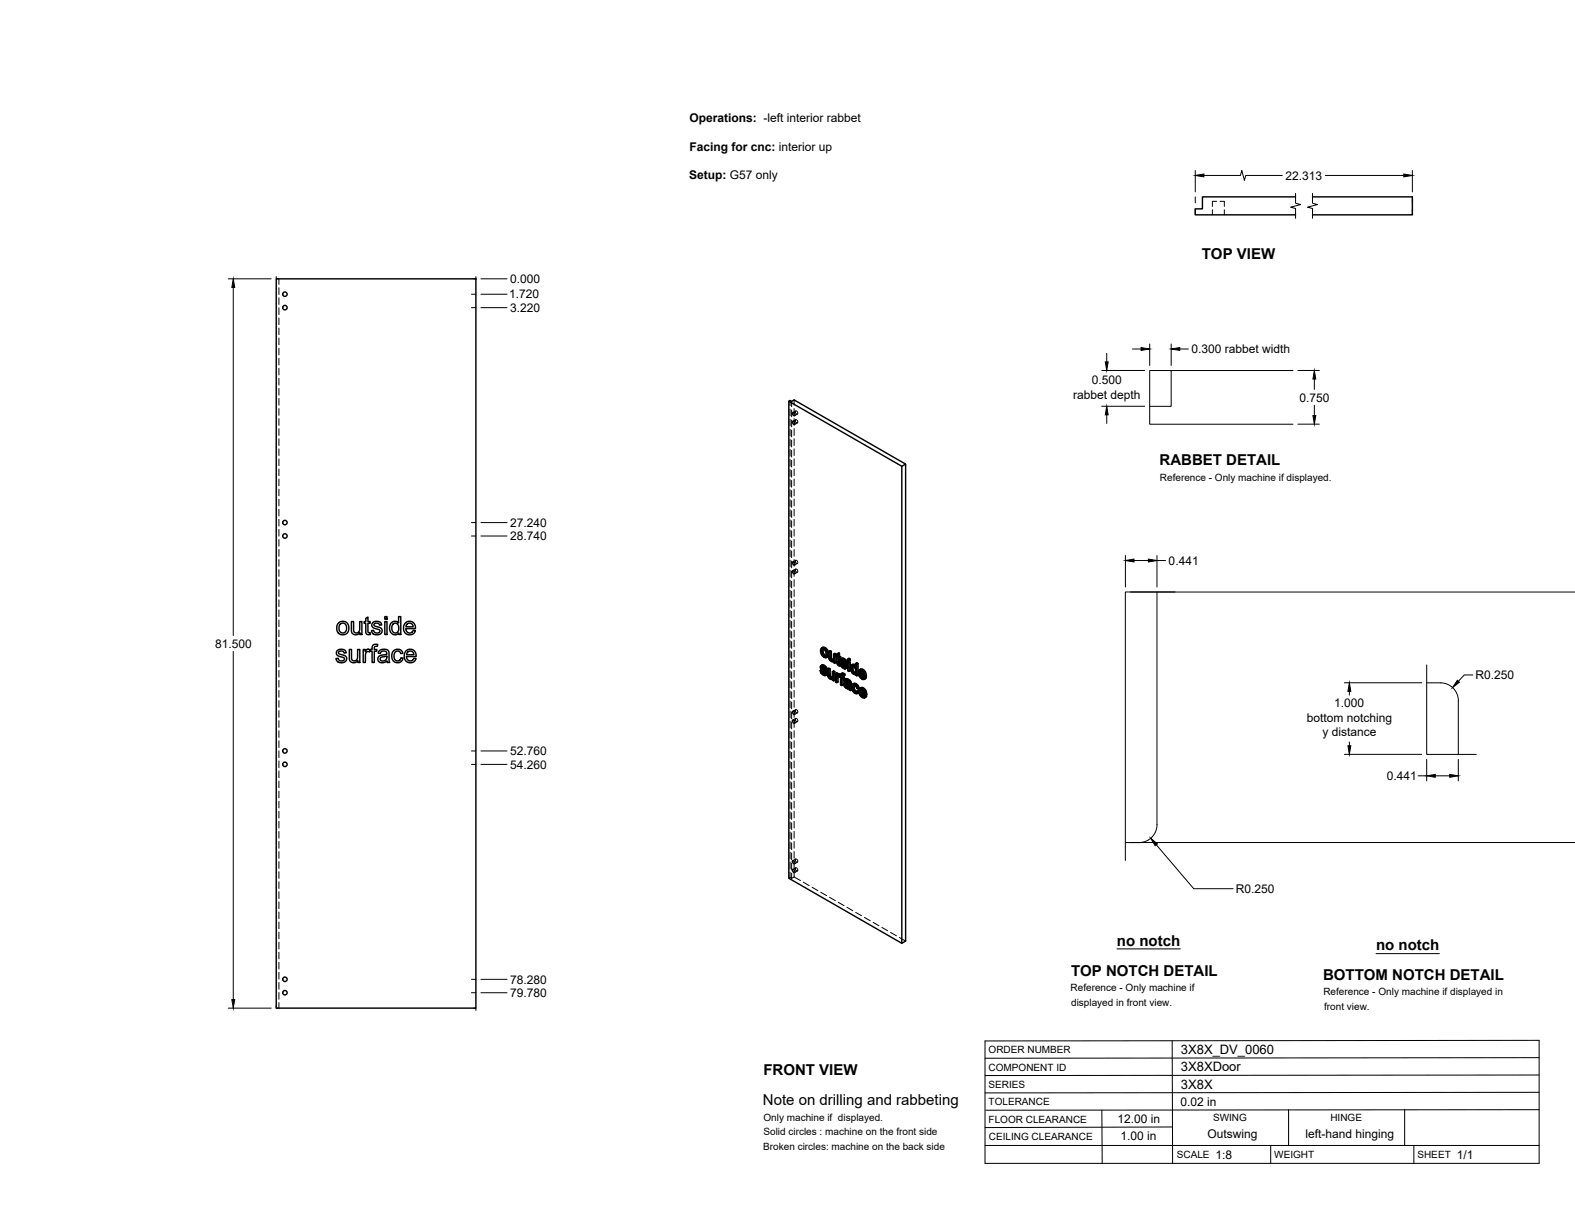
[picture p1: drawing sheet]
<svg xmlns="http://www.w3.org/2000/svg" width="559mm" height="432mm" viewBox="0 0 559 432" stroke-linecap="round" stroke-linejoin="round" font-family="sans-serif">
<!-- layer: Visible -->
<g fill="none" stroke="#000" stroke-width=".51">
<path d="M459.7 69.9h-33.1v4.2h-2.5v2.1h35.6M465.7 69.9h35.4v6.3h-35.4M98 98.9h70.8v258.8h-70.8zM279.9 142.4v169.2l40.1 23.1v-169.3M281.2 149.5l.6 .2 .2 .8-.6-.1zM281.2 146.4l.6 .2 .2 .8-.6-.1zM321.3 164.7l-1.3 .7-40.1-23 .4-.3 .6 .3 .8-.5 39.6 22.8v169.2l-1.3 .8M281.2 199.4l.6 .2 .2 .8-.6-.1zM129.8 219.4l.7-.5v1.6h.8v.6h-.8v2.9l.2 .4 .6 .1 .1 .6a1.14 1.14 0 0 1-1.3-.1 1.14 1.14 0 0 1-.3-1.2v-2.7h-.6v-.6h.6zM136.5 218.8h.8v.9h-.8zM281.2 202.5l.6 .2 .2 .8-.6-.1zM119.7 230.8l.8-.4a1.7 1.7 0 0 1 2.4 1.2l-.8 .1a.93 .93 0 0 0-1-.9 .93 .93 0 0 0-.9 1.1l1 .4a1.53 1.53 0 0 1 1.8 1.8 2.03 2.03 0 0 1-2.1 1.1 2.03 2.03 0 0 1-1.7-1.5l.8-.1a1.08 1.08 0 0 0 1.1 1 1.08 1.08 0 0 0 1-1.1l-.4-.3a2.37 2.37 0 0 1-2.3-1.2z"/>
<path d="M120.2 220.9l.8-.4a2.33 2.33 0 0 1 2.8 2.8 2.33 2.33 0 0 1-3.7 1.3 2.92 2.92 0 0 1 .1-3.7zM120.6 221.5l.7-.4a1.73 1.73 0 0 1 1.7 1.8 1.73 1.73 0 0 1-1.7 1.7l-.3-.2a2.24 2.24 0 0 1-.4-2.9zM123.9 230.4h.8v2.6a1.14 1.14 0 0 0 1.2 1.5 1.14 1.14 0 0 0 1-1.6v-2.5h.8v4.7h-.7v-.7a1.64 1.64 0 0 1-2 .7 1.64 1.64 0 0 1-1.1-1.8zM124.7 220.5h.8v2.6a1.14 1.14 0 0 0 1.1 1.5 1.14 1.14 0 0 0 1-1.6v-2.5h.8v4.6h-.7v-.6a1.64 1.64 0 0 1-2 .7 1.64 1.64 0 0 1-1-1.8zM128.9 230.4h.7v.7a1.1 1.1 0 0 1 1.7-.5l.7-.2v-.4a1.33 1.33 0 0 1 .6-1.3 1.33 1.33 0 0 1 1.4 0l-.1 .6a.73 .73 0 0 0-1.1 .7v.4h.9v.7h-.9v4h-.8v-4h-.7v-.4l-.2 .6a.93 .93 0 0 0-1.1 0 .93 .93 0 0 0-.3 1l-.1 2.8h-.7zM132.2 221l.9-.5a1.7 1.7 0 0 1 2.3 1.2l-.7 .1a.96 .96 0 0 0-1-.8 .96 .96 0 0 0-.9 .9l.6 .4a1.95 1.95 0 0 1 2.2 1.3 1.94 1.94 0 0 1-1.9 1.6 1.94 1.94 0 0 1-1.9-1.4l.7-.2a1.08 1.08 0 0 0 1.2 1 1.08 1.08 0 0 0 1-1l-.4-.3a2.19 2.19 0 0 1-2.4-1.4zM134.5 231a2.1 2.1 0 0 1 3.5 .5l.3 3.6h-.8l-.2-.6a1.78 1.78 0 0 1-1.9 .7 1.78 1.78 0 0 1-1.4-1.6l.1-.2a1.76 1.76 0 0 1 1.7-1l.4-.1a.7 .7 0 0 0 1-.5 .7 .7 0 0 0-.8-.8 1.12 1.12 0 0 0-1.5 .9l-.7-.1zM135.1 233.3l2.1-.6a1.28 1.28 0 0 1-.7 1.7 1.28 1.28 0 0 1-1.6-.7zM136.5 220.5h.8v4.6h-.8zM138.8 221a1.7 1.7 0 0 1 2.6 .1v-2.3h.8v6.3h-.7v-.5l-.7 .5a2.21 2.21 0 0 1-2.3-.8 2.21 2.21 0 0 1-.2-2.4zM139.4 221.5l.4-.4a1.8 1.8 0 0 1 1.7 1.3 1.8 1.8 0 0 1-.6 2l-.2 .1a1.76 1.76 0 0 1-1.7-1 1.76 1.76 0 0 1 .4-2zM139.6 231v-.1a1.93 1.93 0 0 1 3.3 .9l-.7 .1a1.29 1.29 0 0 0-1.7-.8 1.29 1.29 0 0 0-.7 1.8l.2 .9a1.18 1.18 0 0 0 1.3 .7 1.18 1.18 0 0 0 .9-1.1l.8 .1-.4 .9a2.14 2.14 0 0 1-2.8 .4 2.14 2.14 0 0 1-.8-2.7z"/>
<path d="M143.8 221.1a2.14 2.14 0 0 1 2.5-.4 2.14 2.14 0 0 1 1.1 2.3h-3.4l.1 .7a1.3 1.3 0 0 0 1.3 .9 1.3 1.3 0 0 0 1.2-1l.8 .2-.3 .6a2.32 2.32 0 0 1-3.3 .3 2.32 2.32 0 0 1-.3-3.2zM144 231a2.15 2.15 0 0 1 2.6-.4 2.15 2.15 0 0 1 1 2.3h-3.4l.2 .7a1.29 1.29 0 0 0 1.2 .9 1.29 1.29 0 0 0 1.2-.9l.8 .1-.3 .6a2.32 2.32 0 0 1-3.2 .3 2.32 2.32 0 0 1-.4-3.2zM144.4 221.4l1.3-.3a1.23 1.23 0 0 1 .9 1.3h-2.6zM144.7 231.4l1.2-.4a1.27 1.27 0 0 1 .9 1.3h-2.5zM291 237.9l.8 1.4 .7 .4 .5-.1M291.2 236.2l.6-.3 .8 .3 .6 .6 .3 .7-.5 .3-.1-.6M291.6 231.2v-.5a.92 .92 0 0 1 1.1 0 .92 .92 0 0 1 .4 1l-.1 .9-.7 .2M291.6 237.7l-.6 .2 .4 .2M291.6 238.7l.5 .4 .4-.3M291.7 237.3l1 1 .5-.3M291.8 237.9l-.4 .2 .1 .4 .1 .2 .5-.3M291.8 235.9l-.7 .5v.6l1.6 2"/>
<path d="M291.8 236.6l-.3 .4 .5-.2M291.8 232.2l.5 .6 .5-.3M291.9 238l.8 .9M292 236.7l.6 .7M292 236.3l.5 .4 .5-.2M292 230.9l-.4 .3v.4l.2 .6 .4-.3M292 236.8l.6 .8 .4 .2M292 236.8h-.5M292.1 235.9l-.8 .3M292.1 230.4l.1 1.5 .8 .7M292.1 237l-.4 .3-.2-.3M292.3 230l.9 .9 .5-.2"/>
<path d="M292.4 236.1l-.4 .2-.4-.1M292.5 236.7l.4 .5 .4-.2M292.7 239l-.2 .2-.4-.1M292.7 238.3l.3 .4 .5-.3M292.8 229.8l-.5 .2-.8-.1M292.9 237.7l.7 1.2-.1 .4-.6 .4M293 238.7l.1 .5 .5-.3M293.1 239.2l-.1 .4 .5-.3M293.2 230.9l.4 1.4 .4-.3M293.4 233.1a1.7 1.7 0 0 1-2.2-1.6v-1.1l.3-.5 .9-.3 .7 .4 .7 .9 .2 1-.1 1-.7 .4M293.6 232.3l-.2 .8 .5-.2M293.6 237.3l.5 .3 .4-.3"/>
<path d="M294.1 231.1l.4 .3 .5-.3M294.1 237.6v2.2l.5-.2M294.1 239.8l.2 .4 .4-.2M294.5 231.4v2.2l.5-.3M294.5 233.6l.2 .4 .4-.3M294.7 234l.3 .3 .5-.3M295 234.3l.4 .1M295.4 234.4l.2-.1zM295.7 234.1l-.7-.6v-2.4l-.5-.3-.4 .3 .1 2.7 .6 .8 .6 .2 .4-.1M295.7 232.1l.5 .2 .4-.2M295.8 238.6v3l.4-.3v-3l-.4-.3-.5 .3v2l-.3 .3 .2-.1M295.8 234.7v.4l.4 .2"/>
<path d="M295.8 234.7l-.2 .1M296.2 232.3v3l.4-.2v-3l-.4-.3-.5 .3v2.1M296.2 238.3l-.4 .3-.5-.3M296.6 233l.3 .2 .2 2.6 .7 .5 .4-.2M296.9 232.4l-.3 .2 .3 .2v-.8l.9-.3v1.1l.5 .2v.4l-.5 .3v-.4M297.3 239.9l-.4 .2v.5l.4-.2M297.3 239.3v-.4l-.4-.2-.5 .3v3l.5 .2M297.3 238.9l-.5 .3-.4-.2M297.4 239.9l-.1 2.1-.4 .2v-1.6M297.4 240l.5 .2M297.4 240l-.5 .1M297.4 239.4l.4 .4"/>
<path d="M297.4 232v1l.4-.2M297.4 233l.4 .3 .5-.3M297.6 239.1l-.8 .5v-.4M297.6 235.7l.2 .1M297.8 233.7v1.4l.3 .4M297.8 231.7l-.9 .3M297.8 233.7l-.4-.3v2.1l.5-.3M297.8 239.8v.4M297.8 239.9l-.1 .4M297.8 235.8l.1 .5M297.9 239.2l.3 .3M297.9 239.2l-.9 .2"/>
<path d="M297.9 239.2l-.8 .2M297.9 235.4l-.5 .1M298.1 235.5l.7 1.4 .8 .4 .5-.1M298.1 235.5l-.6 .1M298.1 235.5h.1M298.1 235.7l-.3 .1M298.3 233.8l.6-.3 .7 .2 .6 .6 .4 .8-.5 .3-.1-.6M298.4 239.1l.9-.2 .5 .3-.1 .4-.4 .3 .1-.4M298.6 234.4h.5l1 1M298.7 235.3l-.6 .2 .4 .2M298.7 236.3l.5 .4 .4-.2M298.8 234.9l1 1 .5-.3"/>
<path d="M298.9 235.5l-.4 .2 .1 .4 .6-.1M298.9 233.5l-.6 .4-.1 .6 1.6 2.1M298.9 234.3l-.3 .4 .5-.3M298.9 238.8l-.6 .4-.1 .8-.4-.2 .4-.3M298.9 239.2l.5 .3 .4-.3M299 235.6l.8 .9M299.1 234.3l.6 .7M299.1 239.8l.5 .5v.4l-.4 .2v-.4M299.1 234l.6 .4 .4-.3M299.2 236.7l.4 .1M299.2 233.5l-.8 .3M299.3 234.6l-.5 .3-.2-.2"/>
<path d="M299.3 239.9l-.6-.3v.6l.4-.2M299.4 238.9l-.5 .3-.4-.1M299.6 233.7l-.5 .3-.4-.2M299.7 234.4l.3 .4 .4-.2M299.8 236.6l-.1 .2M299.8 235.9l.3 .4 .5-.3M300 235.3l.7 1.2-.1 .4-.6 .4M300.1 236.3l.1 .5 .5-.3M300.2 236.8l-.1 .4 .5-.3M300.8 235l.4 .2 .5-.2M300.8 233.8l.4 .3 .5-.3M301.2 234.1v.6l.5-.3v-.6l-.5-.2-.4 .2v.6l.4 .3"/>
<path d="M301.2 234.7l.5 .3v3l-.5 .2v-3M301.2 234.7l-.4 .3v3l.4 .2M302.1 236l.9-.3 .6 .3M302.4 236.5l.7 .2 .5 .9-.1 1.1-.6 .1M302.4 238.3l.5 .5 .4-.2M302.4 236.5l-.2 .8M302.6 237l-.4 .3v.4l.2 .6 .4-.3M302.7 235.7l-.5 .2a2.01 2.01 0 0 0 1.3 3.4l.1-.1M302.7 236.5l.1 1.5 .7 .7M302.8 236.1l.4 .3M303.3 235.8l-.5 .3-.6-.2M303.6 235.4l.4 .3 .4-.3"/>
<path d="M303.6 239.2v.4l.4 .2M303.6 239.2l-.2 .1M304 235.7v4.1l.4-.2v-4.2l-.4-.2-.4 .2v1.5l-.4-.5 .4-.1M305.2 239.9l.6 .6 .4-.3M305.5 238.4l-.5 .2 1.5 .9-.6-1.2a.48 .48 0 0 0-.6-.2 .48 .48 0 0 0-.3 .5M305.5 238.1v.3l.8 .5M305.5 239.4l.9 .9M305.7 239.7l-.5 .2-.2-.9 1.9 1.2M305.8 237.8l.8 .9 .4-.3M306.2 237.5l-.4 .3-.9-.1M306.6 238.7l.3 1.3 .5-.2M281.2 255.5l.6 .2 .2 .8-.6-.1z"/>
<path d="M281.2 252.4l.6 .2 .2 .8-.6-.2zM294.3 240.2l.3 .3 .5-.2M294.6 240.5l.4 .1M295.3 240.4l-.7-.7-.1-2.4-.4-.2-.5 .2 .2 2.8 .7 .8h.9M295.4 240.9v.4l.4 .3M295.4 240.9l-.2 .1M297.8 240.2l.4 .2v2.6l.5 .2M298.7 240.2l.5 .3 .4-.2M299.1 240.9v2.1l-.4 .2v-2.6l.5 .3M299.6 242.4l.6-.3 .9 .3M299.7 241.1l.8-.3 1.3 .9 .4 3.1-.4 .2-.2-.4M299.9 242.9h.3a.74 .74 0 0 1 .8 .2 .74 .74 0 0 1 .1 .8l-.3 .1 .3-.1"/>
<path d="M300 243.5l.4 .4 .4-.3M300 242.8l-.2 .3M300.1 242.1l-.7 .5 .1 .8 .7 .8 1 .1 .1 .5 .5 .2M300.2 242.9l-.4 .2 .1 .3 .5-.1M300.3 242.9l.2 .5 .6 .4M300.3 241.6l-.4 .3a.75 .75 0 0 1 .8-.2 .75 .75 0 0 1 .5 .8v.3l-1.2-.4M300.3 241.6h.1M300.4 243.9l.4 .1M300.4 242.1l-.7 .2M300.5 240.8l-1 .5-.1 .2 .5 .4M300.6 241.3l.6 .4 .4-.3M301.1 241l-.5 .3-.6-.2"/>
<path d="M301.2 241.7l.3 .4 .4-.2M301.5 242.1l.1 .4 .4-.2M301.6 242.5v2.1l.5-.3M302.5 242.8l.7-.4 .6 .2 .7 .7 .3 .9-.4 .2-.4-.9M302.6 244l.2 1 .5-.2M302.8 245l.5 .6 .5-.3M303.1 243.8l-.5 .2 .1-.4a.65 .65 0 0 1 .7-.4 .65 .65 0 0 1 .5 .8l.5 .4M303.1 243.2l.1 1.4 .8 .8M303.2 242.4l-.5 .3a2.12 2.12 0 0 0 .5 3.2l.9 .2M303.4 242.9l.6 .6 .5-.2M303.8 242.6l-.4 .3-.7-.2M304 245.2l-.2 .5-.5-.1"/>
<path d="M304.7 245.4l-.6 .7 .6-.4M304.7 245.1l-.2-.1-.5 .2 .4 .3M305.4 246.5l.5 .6 .5-.3M305.6 244.9l-.5 .3 1.5 .8-.6-1.1a.5 .5 0 0 0-.5-.2 .5 .5 0 0 0-.4 .5M305.6 244.6v.3l.9 .5M305.7 245.9l.9 1M305.8 240.5l.4 .1M305.8 246.2l-.4 .3-.3-.9 2 1.1M305.9 244.3l.8 .9 .5-.2M305.9 247.1l.4 .1M306.3 244.1l-.4 .2-.9-.1M306.5 240.3l.4 .3 .5-.3"/>
<path d="M306.5 240.3l-.2 .2M306.6 246.8l.4 .4 .5-.3M306.6 246.8l-.2 .3M306.7 245.2l.4 1.4 .4-.3M306.8 240.1l-.3 .2M306.9 240l.5-.1v-.5l-.7-1.5-1-.6-.8 .4-.4 1.4 .6 1.2 1.1 .8 .5-.1 .2-.4M306.9 246.6l-.3 .2M307 240.1l.3 .4-.7 .5M307.1 246.6l.4-.2v-.7l-.8-1.3-.8-.5-.9 .3-.3 .9 .3 1.4 1.3 1.2 .4-.1 .3-.4M307.1 246.7l.4 .2-.1 .2-.6 .5M281.2 308.5l.6 .2 .2 .8-.6-.2zM281.2 305.4l.6 .2 .2 .8-.6-.2z"/>
<circle cx="101.1" cy="104.4" r=".79"/>
<circle cx="101.1" cy="109.1" r=".79"/>
<circle cx="101.1" cy="185.4" r=".79"/>
<circle cx="101.1" cy="190.2" r=".79"/>
<circle cx="101.1" cy="271.2" r=".79"/>
<circle cx="101.1" cy="266.4" r=".79"/>
<circle cx="101.1" cy="347.5" r=".79"/>
<circle cx="101.1" cy="352.2" r=".79"/>
</g>
<!-- layer: Hidden -->
<g fill="none" stroke="#000" stroke-width=".35">
<path d="M430.1 74.4v1.8M431.7 71.4h-1.6v1.8M432.9 71.4h1.5v1.8M434.4 74.4v1.8M99 98.9v2M99 102.1v2.4M99 105.7v2.4M99 109.2v2.4M99 112.8v2.4M99 116.4v2.4M99 120v2.3M99 123.5v2.4"/>
<path d="M99 127.1v2.4M99 130.7v2.4M99 134.2v2.4M99 137.8v2.4M99 141.4v2.4M99 145v2.3M99 148.5v2.4M99 152.1v2.4M99 155.7v2.4M99 159.3v2.3M280.3 142.1v1.9M280.3 145.2v2.4"/>
<path d="M280.3 148.7v2.4M280.3 152.3v2.4M280.3 155.9v2.4M280.3 159.5v2.3M280.9 142.4v1.9M280.9 145.5v2.4M280.9 149.1v2.3M280.9 152.6v2.4M280.9 156.2v2.4M280.9 159.8v2.4M281.7 141.9v1.9M281.7 145v2.3"/>
<path d="M281.7 148.5v2.4M281.7 152.1v2.4M281.7 155.7v2.4M281.7 159.3v2.3M282.2 149a.58 .58 0 0 1 .8 .3 .58 .58 0 0 1-.3 .7l-.5-.5zM282.2 145.9a.58 .58 0 0 1 .8 .3 .58 .58 0 0 1-.3 .7l-.5-.5zM282.3 148.9l-1 .6M282.3 145.8l-1 .6M282.9 150l-1 .6M282.9 146.9l-1 .6M99 162.8v2.4M99 166.4v2.4"/>
<path d="M99 170v2.4M99 173.5v2.4M99 177.1v2.4M280.3 163v2.4M280.3 166.6v2.4M280.3 170.2v2.4M280.3 173.8v2.3M280.3 177.3v2.4M280.9 163.3v2.4M280.9 166.9v2.4M280.9 170.5v2.4M280.9 174.1v2.3"/>
<path d="M280.9 177.6v2.4M281.7 162.8v2.4M281.7 166.4v2.4M281.7 170v2.3M281.7 173.5v2.4M281.7 177.1v2.4M99 180.7v2.4M99 184.3v2.3M99 187.8v2.4M99 191.4v2.4M99 195v2.4M99 198.5v2.4"/>
<path d="M280.3 180.9v2.4M280.3 184.5v2.3M280.3 188v2.4M280.3 191.6v2.4M280.3 195.2v2.4M280.3 198.8v2.3M280.9 181.2v2.4M280.9 184.8v2.4M280.9 188.3v2.4M280.9 191.9v2.4M280.9 195.5v2.4M280.9 199.1v2.3"/>
<path d="M281.7 180.7v2.4M281.7 184.3v2.3M281.7 187.8v2.4M281.7 191.4v2.4M281.7 195v2.4M281.7 198.5v2.4M282.2 198.9a.56 .56 0 0 1 .8 .3 .56 .56 0 0 1-.3 .7l-.5-.5zM282.3 198.8l-1 .6M282.9 199.9l-1 .6M99 202.1v2.4M99 205.7v2.4M99 209.3v2.3"/>
<path d="M99 212.8v2.4M99 216.4v2.4M99 220v2.4M280.3 202.3v2.4M280.3 205.9v2.4M280.3 209.5v2.4M280.3 213v2.4M280.3 216.6v2.4M280.9 202.6v2.4M280.9 206.2v2.4M280.9 209.8v2.4M280.9 213.3v2.4"/>
<path d="M280.9 216.9v2.4M281.7 202.1v2.4M281.7 205.7v2.4M281.7 209.3v2.3M281.7 212.8v2.4M281.7 216.4v2.4M281.7 220v2.4M282.2 202a.56 .56 0 0 1 .8 .3 .56 .56 0 0 1-.3 .7l-.5-.5zM282.3 201.9l-1 .6M282.9 203l-1 .6M99 223.5v2.4M99 227.1v2.4"/>
<path d="M99 230.7v2.4M99 234.3v2.3M99 237.8v2.4M280.3 220.2v2.4M280.3 223.8v2.3M280.3 227.3v2.4M280.3 230.9v2.4M280.3 234.5v2.4M280.3 238v2.4M280.9 220.5v2.4M280.9 224.1v2.3M280.9 227.6v2.4"/>
<path d="M280.9 231.2v2.4M280.9 234.8v2.4M280.9 238.4v2.3M281.7 223.5v2.4M281.7 227.1v2.4M281.7 230.7v2.4M281.7 234.3v2.3M281.7 237.8v2.4M291.4 237.7l.4 .9M291.5 236.4l-.5 .2M291.6 236.1l-.5 .2M291.6 230.7l-.5 .2"/>
<path d="M291.6 237.7l.3 .3M291.6 236.9l-.5 .2M291.7 235.9l-.2 .7 .7 1a1.05 1.05 0 0 1 .9 1.3h-.4l.4-.2M291.8 238.6l.7 .7 .8 .1M291.8 238.6l-.5 .2M291.8 237.8v.1M291.9 237.3l-.5 .3M291.9 232l.9 .9 .9 .1M291.9 236.6h-.1M291.9 232l-.5 .3M292 229.7l-.4 .8 .3 1.5M292 236.4l-.4 .2"/>
<path d="M292.2 230.2l-.1 .2M292.2 230.2l.7 .1 .6 .9v1l-.5 .4M292.2 230.2l-.4 .2M292.5 236.5l-.6 .2 .1-.3 .5 .1 .6 .8 .4 .2M292.5 239.3l-.4 .2M292.6 237.4l.3 .3M292.8 232.9l-.5 .3M292.8 230.2l-.5 .3M292.9 236.9l-.5 .2M293 239l-.4 .2M293 238.4l-.5 .2M293.1 237.3l-.5 .3"/>
<path d="M293.1 239.5l-.5 .2M293.3 232.5l-.4 .3M293.3 230.8l-.4 .3M293.4 233.1l-.4 .3M293.5 231.8l-.4 .3M294.1 237.1v2.1l.2 .9 .7 .6 .8-.1v.5l.4 .2M294.1 239.4l-.4 .3M294.3 239.9l-.5 .3M294.5 230.8l.1 2.8 .8 .8h.8v.4l.4 .3M294.5 233.2l-.4 .3M294.7 233.7l-.5 .2M295 234.1l-.5 .2"/>
<path d="M295.4 234.4l-.4 .3M295.8 238l-.1 2-.4 .4M296 234.1l-.4 .3M296.1 234l-.5 .3 .3-.2M296.2 231.8v2l-.5 .3M296.2 234.8l-.4 .3M296.2 234.4l-.4 .3 .3-.2M296.9 238.7v3l.4 .3M297.1 232.3l-.2 .1M297.3 239.4l-.5 .2M297.4 231.8v.7l-.3-.2v.4l.3 .2v2.2l.2 .5 .7 .5-.2-.6M297.4 232.5l-.8 .5v-.4"/>
<path d="M297.4 232.9l-.5 .3M297.4 239.8l-.1 .1M297.5 235.3l-.5 .2M297.5 239.2l-.2 .1M297.6 239.6l-.5 .3M297.6 235.6l-.4 .3M297.8 239.7l-.4 .2 .3-.3 .5 .4 .1-.3 .4 .4v2.6l.4 .3M297.8 233.2l-.4 .2M298 235.9l-.4 .3M298.3 233.4l-.5-.2v.5M298.3 239.6l-.5 .2M298.3 239.5h-.1"/>
<path d="M298.3 239.9l-.5 .3M298.3 239.7l-.5 .2M298.3 235.6l-.2 .1M298.3 236.1h-.1M298.5 235.3l.4 .9M298.6 234l-.4 .3M298.7 239.7l-.5 .3M298.7 233.7l-.5 .2M298.7 235.3l.3 .3M298.7 234.5l-.4 .2M298.7 239l-.4 .2M298.8 233.6l-.2 .6 .7 1a1.13 1.13 0 0 1 .9 1.3h-.4l.4-.2"/>
<path d="M298.8 238.8l-.1 .9-.5-.2M298.9 236.2l.9 .8h.6M298.9 236.2l-.5 .3M299 235.4l-.1 .1M299 234.9l-.5 .3M299 234.2l-.1 .1M299.1 234.3a.33 .33 0 0 1 .2-.4 .33 .33 0 0 1 .4 .3l.5 .8 .4 .1M299.1 234l-.4 .3M299.2 234l-.5 .3M299.2 239.4l-.5 .2M299.5 239.4l-.5 .3M299.6 234.1l-.5 .3"/>
<path d="M299.6 236.9l-.4 .2M299.7 235l.3 .3M299.7 239.6l-.5-.2-.1 .4M300 234.5l-.4 .2M300.1 236.6l-.4 .2M300.1 236l-.4 .2M300.2 235l-.5 .2M300.2 237.1l-.5 .2M301.2 234.7v3l.5 .3M301.2 233.6v.5l.5 .3M301.2 237.7l-.4 .3M301.2 234.1l-.4 .3"/>
<path d="M302.2 236.8l-.5 .2M302.3 236l-.4 .3M302.3 237.7l-.4 .2M302.5 235.8l-.3 .6v.9a1.48 1.48 0 0 0 1.8 1.7v.3l.4 .3M302.7 238.5l-.4 .2M302.8 236.3l-.1 .2M302.8 236.3h.5l.6 .8 .1 1.2-.5 .4M302.8 236.3l-.4 .2M302.9 236.2l-.5 .3M303.3 239l-.4 .2M303.3 236.3l-.4 .2M303.7 236.2l-.1 .1"/>
<path d="M303.8 236.9l-.4 .2M303.8 238.6l-.4 .2M304 235.2v1.4l-.4-.6M304 236.6l-.4 .3M304 239l-.4 .2M304 239.3l-.4 .3M304 237.9l-.4 .2M305 238.4l-.5 .3M305.3 237.4l-.3 1 .3 1.3 .9 1 .9 .1M305.3 239.7l-.4 .3M305.4 238.8l-.4 .2M305.5 239.4l-.1-.6 2 1.1"/>
<path d="M305.7 237.9l-.2 .2M305.7 237.9l.9 .4 .3 .9-.6-.3M305.7 237.9l-.5 .2M306.2 237.9l-.4 .3M306.7 238.5l-.4 .3M306.9 239.2l-.4 .3M99 241.4v2.4M99 245v2.4M99 248.6v2.3M99 252.1v2.4M99 255.7v2.4M99 259.3v2.4"/>
<path d="M280.3 241.6v2.4M280.3 245.2v2.4M280.3 248.8v2.3M280.3 252.3v2.4M280.3 255.9v2.4M280.3 259.5v2.4M280.9 241.9v2.4M280.9 245.5v2.4M280.9 249.1v2.3M280.9 252.6v2.4M280.9 256.2v2.4M280.9 259.8v2.4"/>
<path d="M281.7 241.4v2.4M281.7 245v2.4M281.7 248.5v2.4M281.7 252.1v2.4M281.7 255.7v2.4M281.7 259.3v2.3M282.2 255a.56 .56 0 0 1 .8 .3 .56 .56 0 0 1-.3 .7l-.5-.5zM282.2 251.8a.58 .58 0 0 1 .8 .4 .58 .58 0 0 1-.3 .7l-.5-.5zM282.3 254.9l-1 .6M282.3 251.8l-1 .6M282.9 256l-1 .6M282.9 252.9l-1 .6"/>
<path d="M294.6 240.3l-.5 .3M295 240.7l-.5 .2M295.4 240.4l-.2 .1M295.6 240.3l-.5 .3M295.7 240.2l-.5 .3M295.8 241.1l-.4 .2M295.8 240.6l-.4 .3M296.9 241.7l-.5 .3M298.7 242.7l-.5 .3M298.7 240.1l-.5 .3M299.1 240.4l-.4 .2M299.6 240.7l-.5-.3v.5"/>
<path d="M299.8 242.6l-.4 .2M299.9 241.3l-.5 .2M299.9 242.3l-.5 .2M300 242.1l-.2 .5 .2 .8 .9 .7h.8l.1 .4M300 243.4l-.4 .2M300.1 240.9l-.5 .2M300.1 240.9l-.2 .4 .5 .1a.98 .98 0 0 1 1.2 1.1l-.5-.1M300.2 242.9l.4-.3a.75 .75 0 0 1 .8 .2 .75 .75 0 0 1 .1 .8l-.4 .2M300.4 242.6l-.4 .2 .3-.1M300.5 242.6l-.4 .2M300.5 241.3l-.4 .2M300.7 244l-.5 .2"/>
<path d="M301 241.4l-.5 .3M301.2 244.2l-.5 .2M301.3 243.8l-.2 .1M301.5 241.9l-.4 .2M301.5 243.6l-.5 .4M301.6 242.9l-.4 .3M301.6 242.5l-.4 .3M301.6 242.4l-.4 .3M301.7 244.1l-.5 .2M301.8 244.5l.4 .3M301.8 244.5l-.5 .3M302.6 243.5l-.4 .3"/>
<path d="M302.7 242.7l-.4 .3M302.9 244.9l-.4 .2M303 242.5l-.4 .8 .3 1.6 .8 .8 .8 .2M303.1 243.2a.68 .68 0 0 1 .8-.2 .68 .68 0 0 1 .4 .7l.5 .5M303.3 243l-.5 .3M303.8 245.7l-.4 .3M303.8 243l-.4 .3M304 245.4h.2M304.2 243.4l-.5 .3M304.2 245.4l-.4 .3M304.4 244l-.4 .2M304.5 245l-.3 .4"/>
<path d="M304.7 245.1l.2 .2-.2 .4M304.9 245.3l-.2 .1M305.1 245l-.4 .2M305.5 244l-.4 .8 .4 1.5 .8 .9 .9 .2M305.5 246.3l-.5 .2M305.6 245.3l-.5 .3M305.7 245.9l-.1-.6 1.9 1.1M305.8 244.4l-.2 .2M305.8 244.4l.8 .3 .4 1.1-.5-.4M305.8 244.4l-.4 .3M306.2 240.7l-.4 .2M306.3 244.5l-.4 .3"/>
<path d="M306.3 247.2l-.4 .3M306.4 240.3h.2M306.6 246.9h.2M306.7 240.3l-.4 .2 .3-.2M306.8 246.9l-.4 .2M306.9 245.1l-.5 .3M306.9 240l-.1 .1M307 240.8l-.5 .3M307 240.1l-.4 .2M307 245.8l-.4 .2M307 246.6h-.1M307.1 247.4l-.5 .3"/>
<path d="M307.1 246.7l-.3 .2M99 262.8v2.4M99 266.4v2.4M99 270v2.4M99 273.6v2.3M99 277.1v2.4M280.3 263v2.4M280.3 266.6v2.4M280.3 270.2v2.4M280.3 273.8v2.3M280.3 277.3v2.4M280.9 263.4v2.3"/>
<path d="M280.9 266.9v2.4M280.9 270.5v2.4M280.9 274.1v2.4M280.9 277.6v2.4M281.7 262.8v2.4M281.7 266.4v2.4M281.7 270v2.4M281.7 273.6v2.3M281.7 277.1v2.4M99 280.7v2.4M99 284.3v2.4M99 287.8v2.4"/>
<path d="M99 291.4v2.4M99 295v2.4M99 298.6v2.3M280.3 280.9v2.4M280.3 284.5v2.4M280.3 288.1v2.3M280.3 291.6v2.4M280.3 295.2v2.4M280.3 298.8v2.3M280.9 281.2v2.4M280.9 284.8v2.4M280.9 288.4v2.3"/>
<path d="M280.9 291.9v2.4M280.9 295.5v2.4M280.9 299.1v2.4M281.7 280.7v2.4M281.7 284.3v2.4M281.7 287.8v2.4M281.7 291.4v2.4M281.7 295v2.4M281.7 298.6v2.3M99 302.1v2.4M99 305.7v2.4M99 309.3v2.4"/>
<path d="M99 312.9v2.3M99 316.4v2.4M99 320v2.4M280.3 311.3l.6 .4M280.3 302.3v2.4M280.3 305.9v2.4M280.3 309.5v1.8M280.3 311.3l-.4 .3M280.9 302.6v2.4M280.9 306.2v2.4M280.9 309.8v1.9M281.7 311.2l-.8 .5"/>
<path d="M281.7 302.1v2.4M281.7 305.7v2.4M281.7 309.3v1.9M281.7 311.2l2.3 1.2M282.2 308a.58 .58 0 0 1 .8 .3 .58 .58 0 0 1-.3 .7l-.5-.5zM282.2 304.8a.58 .58 0 0 1 .8 .4 .58 .58 0 0 1-.3 .7l-.5-.5zM282.3 307.9l-1 .6M282.3 304.8l-1 .6M282.9 309l-1 .6M282.9 305.9l-1 .6M285 313l2.1 1.2M288.1 314.8l2.1 1.2"/>
<path d="M291.2 316.6l2.1 1.2M294.3 318.4l2.1 1.2M99 323.6v2.3M99 327.2v2.3M99 330.7v2.4M99 334.3v2.4M99 337.9v2.3M297.4 320.1l2.1 1.2M300.5 321.9l2.1 1.2M303.6 323.7l2.1 1.2M306.7 325.5l2.1 1.2M309.8 327.3l2 1.2"/>
<path d="M312.9 329.1l2.1 1.1M316 330.8l2.1 1.2M319.1 332.6l2.2 1.3M99 341.4v2.4M99 345v2.4M99 348.6v2.4M99 352.1v2.4M99 355.7v2"/>
</g>
<!-- layer: Reference -->
<g fill="none" stroke="#000" stroke-width=".35">
<path d="M424.1 69.9v2.1M424.1 74.1v2.1M501.1 69.9v2.1M501.1 74.1v2.1M98 98.1v.8h.8M168.8 98.1v.8h-.8M167.3 104.4h1.5M167.3 109.2h1.5M415.5 131.5v12.7h-7.6M458.7 131.5h-50.8v19h50.8M167.3 185.4h1.5M167.3 190.2h1.5"/>
<path d="M410.5 210v82.6a6.4 6.4 0 0 1-6.4 6.4h-4.8M416.9 210h-17.6v95.3M506.2 235.9v31.8h17.6M506.2 242.3a13 13 0 0 1 7.8 .7 6.3 6.3 0 0 1 3.4 5.6v19.1M167.3 266.4h1.5M167.3 271.2h1.5M98 356.9v.8h.8M167.3 352.2h1.5M167.3 347.5h1.5M168 357.7h.8v.8"/>
</g>
<!-- layer: Hidden Narrow -->
<path d="M292.5 237.9l-.4 .3M294.1 239l-.5 .2M294.5 232.7l-.4 .3M295.8 239.7l-.5 .2M296.2 233.4l-.5 .3M297.4 234.6l-.5 .3M298.7 239.4l-.5 .3M299.1 239.7h.1M299.7 235.5l-.5 .3M300.9 242.7l-.4 .3M301.6 243.1l-.4 .3" fill="none" stroke="#000" stroke-width=".35"/>
<!-- layer: Visible Narrow -->
<path d="M292.5 237.4l-.4 .2M294.5 239l-.4 .3M295 232.8l-.5 .2M297.8 234.9l-.4 .3M299.1 239.7l-.4 .3M299.6 235l-.4 .2M300.8 242.3l-.4 .2M302.1 242.7l-.5 .3M302.1 243.4l-.5 .3" fill="none" stroke="#000" stroke-width=".35"/>
<!-- layer: Titleblock -->
<g fill="none" stroke="#000" stroke-width=".36">
<path d="M349.5 369.3l196.6-.2v43.7h-196.6zM415.9 369.3l.1 43.5M546.1 375.3l-196.6 .2M390.9 393.9l.2 18.9M416 399.9l-66.5 .2M457.2 393.7v12.7M498.4 393.6v12.7M546.1 393.7l-196.3 .2M546.1 387.6l-196.6 .2M546.1 381.4l-196.6 .2M349.5 406.4h196.6M450.8 406.4v6.4"/>
<path d="M501.6 406.4v6.4"/>
</g>
<!-- layer: FD_Dimensions -->
<g fill="none" stroke="#000" stroke-width=".35">
<path d="M424.1 60.5v7.6M427.1 62.3h13l.5-1.8 .9 3.5 .5-1.7h13M470.2 62.3h27.9M501.1 60.5v7.6M81 98.9h15.2M170.6 98.9h9.3M82.8 102v123.5M170.6 104.4h9.3M170.6 109.2h9.3M390.9 131.4h15.2M392.7 125.3v3.1M401.8 123.8h3.1"/>
<path d="M407.9 122v7.7M415.5 122v7.7M418.6 123.8h3M460.5 131.4h7.6M466.3 134.5v3.7M390.9 144.1h15.2M392.7 147.2v3M460.5 150.5h7.6M466.3 143.8v3.6M170.6 185.4h9.3M170.6 190.2h9.3M399.3 197.1v11.2"/>
<path d="M402.3 198.9h5.1M410.5 197.1v11.2M410.5 198.9h3M401.1 210.1h157.7M82.8 231.1v123.5M522.6 239.5h-3.1l-2.1 2.2M477 242.3h27.4M478.7 245.3v1.3M170.6 266.4h9.3M170.6 271.2h9.3M477 267.7h27.4M478.7 263.3v1.3"/>
<path d="M503.1 275.3h3.1M506.2 269.4v7.7M509.2 275.3h5.1M517.4 269.4v7.7M401.1 298.9h157.7M410.3 299.7l13.2 15.6h14M81 357.7h15.2M170.6 347.5h9.3M170.6 352.2h9.3"/>
</g>
<g fill="#000" stroke="#000" stroke-width=".35">
<path d="M424.1 62.3l3-.6v1.1zM498.1 61.7l3 .6-3 .5zM82.8 98.9l.5 3.1h-1zM392.2 128.4h1l-.5 3zM404.9 123.3l3 .5-3 .5zM415.5 123.8l3.1-.5v1zM466.3 131.4l.5 3.1h-1zM392.7 144.1l.5 3.1h-1zM465.8 147.4h1l-.5 3.1zM399.3 198.9l3-.5v1zM407.4 198.4l3.1 .5-3.1 .5zM478.7 242.3l.6 3h-1.1z"/>
<path d="M517.1 241.4l.7 .7-2.4 1.8zM478.2 264.6h1.1l-.6 3.1zM506.2 275.3l3-.5v1zM514.3 274.8l3.1 .5-3.1 .5zM408.3 297.4l2.3 2-.7 .7zM82.3 354.6h1l-.5 3.1z"/>
</g>
<!-- layer: Break Lines -->
<path d="M459.7 68.6v3.5l1.7 .5-3.5 .9 1.8 .5v3.5M465.7 68.6v3.5l1.7 .5-3.5 .9 1.8 .5v3.5" fill="none" stroke="#000" stroke-width=".35"/>
<!-- layer: Notes -->
<path d="M396.3 336.7h22.5M488.2 338.3h22.5" fill="none" stroke="#000" stroke-width=".35"/>
<g font-size="5.3">
<text x="426.4" y="92.1">TOP VIEW</text>
<text x="411.4" y="165.1">RABBET DETAIL</text>
<text x="396.3" y="335.5">no notch</text>
<text x="488.2" y="337.2">no notch</text>
<text x="380" y="346.1">TOP NOTCH DETAIL</text>
<text x="469.4" y="347.5">BOTTOM NOTCH DETAIL</text>
<text x="270.9" y="381.4">FRONT VIEW</text>
<text x="270.7" y="392.2">Note on drilling and rabbeting</text>
</g>
<g font-size="4.6">
<text x="419" y="373.8">3X8X_DV_0060</text>
<text x="419" y="380.1">3X8XDoor</text>
<text x="419" y="386.2">3X8X</text>
</g>
<g font-size="4.3">
<text x="244.6" y="43.2">Operations: -left interior rabbet</text>
<text x="244.6" y="53.4">Facing for cnc: interior up</text>
<text x="244.5" y="63.6">Setup: G57 only</text>
<text x="456.1" y="63.7">22.313</text>
<text x="181" y="100.4">0.000</text>
<text x="180.7" y="105.9">1.720</text>
<text x="181" y="110.7">3.220</text>
<text x="422.7" y="125.3">0.300 rabbet width</text>
<text x="387.3" y="136.4">0.500</text>
<text x="380.7" y="141.5">rabbet depth</text>
<text x="461" y="142.5">0.750</text>
<text x="181" y="186.9">27.240</text>
<text x="181" y="191.7">28.740</text>
<text x="414.6" y="200.4">0.441</text>
<text x="76.3" y="229.8">81.500</text>
<text x="523.5" y="241">R0.250</text>
<text x="473.3" y="251">1.000</text>
<text x="463.6" y="256">bottom notching</text>
<text x="469.2" y="261.1">y distance</text>
<text x="181" y="267.9">52.760</text>
<text x="181" y="272.7">54.260</text>
<text x="492" y="276.8">0.441</text>
<text x="438.4" y="316.8">R0.250</text>
<text x="181" y="349">78.280</text>
<text x="181" y="353.7">79.780</text>
<text x="418.8" y="392.4">0.02 in</text>
<text x="396.5" y="398.3">12.00 in</text>
<text x="397.5" y="404.3">1.00 in</text>
<text x="428.4" y="403.6">Outswing</text>
<text x="463.1" y="403.8">left-hand hinging</text>
<text x="431.3" y="411.1">1:8</text>
<text x="516.9" y="411.1">1/1</text>
</g>
<g font-size="3.5">
<text x="411.5" y="170.7">Reference - Only machine if displayed.</text>
<text x="379.9" y="351.7">Reference - Only machine if</text>
<text x="469.5" y="353.1">Reference - Only machine if displayed in</text>
<text x="380" y="356.8">displayed in front view.</text>
<text x="469.8" y="358.2">front view.</text>
<text x="350.8" y="373.6">ORDER NUMBER</text>
<text x="350.8" y="379.9">COMPONENT ID</text>
<text x="350.8" y="386.1">SERIES</text>
<text x="350.8" y="392.2">TOLERANCE</text>
<text x="270.9" y="397.7">Only machine if displayed.</text>
<text x="350.8" y="398.4">FLOOR CLEARANCE</text>
<text x="430.4" y="397.8">SWING</text>
<text x="472" y="397.7">HINGE</text>
<text x="270.8" y="407.9">Broken circles: machine on the back side</text>
<text x="270.9" y="402.8">Solid circles : machine on the front side</text>
<text x="350.8" y="404.4">CEILING CLEARANCE</text>
<text x="417.5" y="410.9">SCALE</text>
<text x="452.1" y="410.9">WEIGHT</text>
<text x="502.9" y="410.9">SHEET</text>
</g>
</svg>
